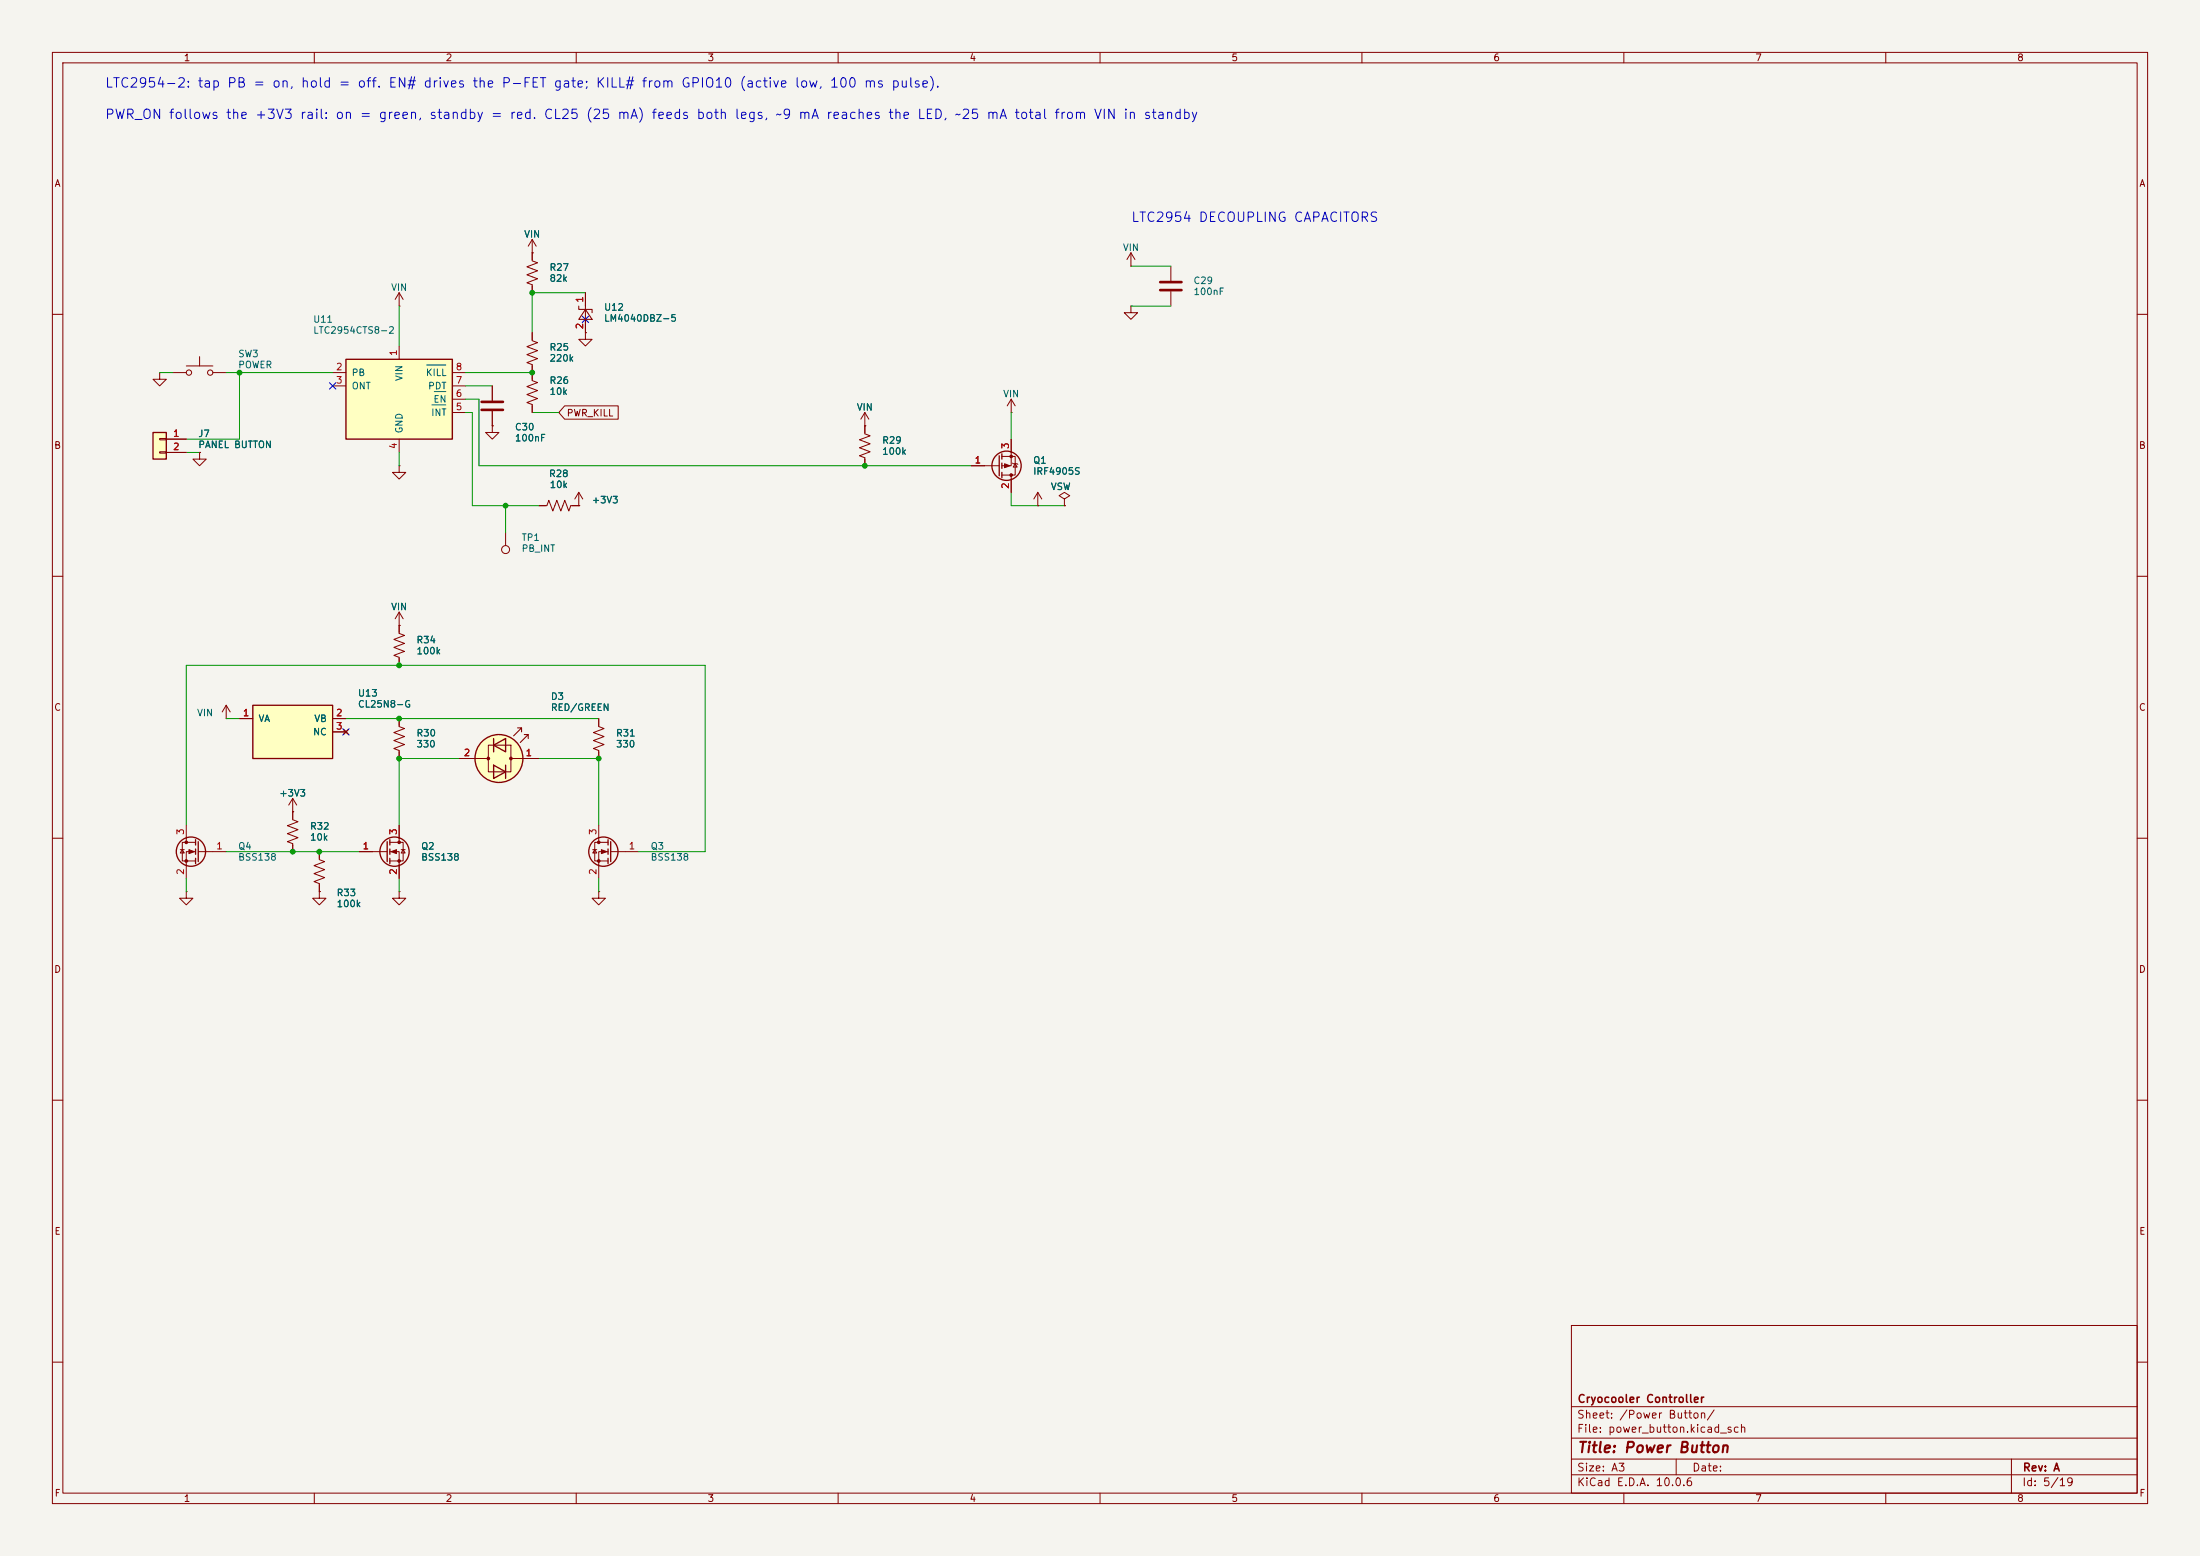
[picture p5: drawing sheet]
<svg xmlns="http://www.w3.org/2000/svg" width="420mm" height="297mm" viewBox="0 0 420 297" stroke-linecap="round" stroke-linejoin="round" font-family="sans-serif">
<path d="M0 0h420v297h-420z" fill="#f5f4ef" stroke="#f5f4ef" stroke-width=".19"/>
<g fill="none" stroke="#840000" stroke-width=".19">
<path d="M10 10h400v277h-400zM12 12h396v273h-396zM60 10v2M110 10v2M160 10v2M210 10v2M260 10v2M310 10v2M360 10v2M76.2 58.4h.1M76.2 55.9l-.8 1.3M76.2 55.9l.8 1.3"/>
<path d="M76.2 55.9v2.5M101.6 48.3h.1M101.6 45.7v4.1l1 .4-2 .7 2 .8-2 .8 2 .7-2 .8 1 .4v1.5M101.6 45.7l-.8 1.3M101.6 45.7l.8 1.3M111.8 55.9v7.6M10 60h2M94 73.7v2.8M94 78.5v2.8M101.6 63.5v1.5l1 .4-2 .8 2 .7-2 .8 2 .8-2 .7 1 .4v3l1 .4-2 .8 2 .7-2 .8 2 .8-2 .7 1 .4v1.5M111.8 63.5v1.3h1.2l-1.2 1.2-1.3-1.2h1.3M111.8 63.5h.1"/>
<path d="M165.1 78.7l-.8 1.3M165.1 78.7l.8 1.3M165.1 78.7v2.6M193 78.7h.1M193 76.2l-.7 1.3M193 76.2l.8 1.3M193 76.2v2.5M408 60h2M76.2 88.9v1.3h1.3l-1.3 1.2-1.3-1.2h1.3M76.2 88.9h.1M94 81.3v1.3h1.2l-1.2 1.2-1.3-1.2h1.3M94 81.3h.1"/>
<path d="M102.9 96.5h1.5l.4-1 .7 2 .8-2 .8 2 .7-2 .8 2 .4-1h1.5M110.5 96.5h.1M110.5 94l-.8 1.3M110.5 94l.8 1.3M110.5 94v2.5M165.1 81.3h.1M185.4 88.9h5.4M191.3 87.1h2.5v3.6h-2.5M193 83.8v5.1h-1.7M193 90.7v3.3M193.3 88.4l1 .2M193.8 88.5l.4 .7h-.8z"/>
<path d="M10 110h2M408 110h2M10 160h2M408 160h2M61 162.6v1.5l1 .4-2.1 .7 2.1 .8-2.1 .8 2.1 .7-2.1 .8 1.1 .4v1.5M10 210h2M408 210h2M300 253h108v32h-108zM10 260h2M300 278.5h108M300 274.5h108M300 268.5h108"/>
<path d="M320 278.5v3M384 278.5v6.5M408 260h2M60 285v2M110 285v2M160 285v2M210 285v2M260 285v2M300 281.5h108M310 285v2M360 285v2"/>
</g>
<path d="M110.5 58.4v.7h2.5v.6M111.8 59.1l1.2 1.9h-2.5z" fill="none" stroke="#840000" stroke-width=".2"/>
<path d="M91.9 76.7h4.1M91.9 78.2h4.1" fill="none" stroke="#840000" stroke-width=".51"/>
<g fill="none" stroke="#840000" stroke-width=".25">
<path d="M190.8 87v3.8M191.3 86.6v1M191.3 88.4v1M191.3 90.2v1"/>
<circle cx="192.2" cy="88.9" r="2.79"/>
</g>
<g fill="#840000" stroke="#840000" stroke-width=".19">
<path d="M191.8 88.5l1 .4-1 .4z"/>
<circle cx="193" cy="90.7" r=".25"/>
<circle cx="193" cy="87.1" r=".25"/>
</g>
<path d="M29.2 82.6h2.5v5h-2.5z" fill="#ffffc2"/>
<path d="M29.2 82.6h2.5v5h-2.5z" fill="none" stroke="#840000" stroke-width=".25"/>
<path d="M30.5 71.1v1.3h1.2l-1.2 1.3-1.3-1.3h1.3M30.5 71.1h.1M30.5 83.7h1.2v.2h-1.2zM30.5 86.2h1.2v.3h-1.2zM31.7 83.8h3.9M31.7 86.4h3.9" fill="none" stroke="#840000" stroke-width=".19"/>
<path d="M66 68.6h20.4v15.2h-20.4z" fill="#ffffc2"/>
<g fill="none" stroke="#840000" stroke-width=".25">
<path d="M66 68.6h20.4v15.2h-20.4zM94.2 146.1l2.3 1.2-2.3 1.3zM94.2 142.2l2.3-1.2v2.5zM94.2 141v2.5M96.5 146.1v2.5M37.3 160.3v1M37.3 162.1v1M37.3 163.8v1M37.8 160.7v3.8M116.1 160.3v1M116.1 162.1v1M116.1 163.8v1"/>
<path d="M116.6 160.7v3.8"/>
<circle cx="95.2" cy="144.8" r="4.6"/>
<circle cx="36.4" cy="162.6" r="2.79"/>
<circle cx="115.2" cy="162.6" r="2.79"/>
</g>
<g fill="none" stroke="#840000" stroke-width=".19">
<path d="M215.9 58.4v1.3h1.3l-1.3 1.3-1.3-1.3h1.3M215.9 58.4h.1M215.9 50.8h.1M215.9 48.3l-.8 1.2M215.9 48.3l.8 1.2M215.9 48.3v2.5M223.5 50.8v2.8M223.5 55.6v2.8M33 71.1h2.6M35.6 69.9h5M38.1 68.1v1.8M40.6 71.1h2.6"/>
<path d="M63.5 71.1h2.5M63.5 73.7h2.5M76.2 66v2.6M86.4 71.1h2.5M86.4 73.7h2.5M86.4 78.7h2.5M86.4 76.2h2.5M38.1 86.4v1.2h1.3l-1.3 1.3-1.3-1.3h1.3M38.1 86.4h.1M76.2 83.8v2.6M198.1 96.5h.1M198.1 94l-.7 1.3"/>
<path d="M198.1 94l.8 1.3M198.1 94v2.5M203.2 95.3l1-.7-1-.6-1 .6 1 .7v1.2M203.2 96.5h.1M76.2 119.4h.1M76.2 116.8v4.1l1 .4-2 .7 2 .8-2 .8 2 .7-2 .8 1 .4v1.5M76.2 116.8l-.8 1.3M76.2 116.8l.8 1.3M96.5 101.6v2.5M43.2 137.2h.1M43.2 134.6l-.8 1.3M43.2 134.6l.7 1.3"/>
<path d="M43.2 134.6v2.6M76.2 137.2v1.5l1 .4-2 .7 2 .8-2 .8 2 .7-2 .8 1 .4v1.5M35.6 157.5v3.3M55.9 154.9h.1M55.9 152.4v4.1l1 .3-2 .8 2 .8-2 .7 2 .8-2 .8 1 .3v1.6M55.9 152.4l-.8 1.3M55.9 152.4l.7 1.3M87.6 144.8h5.6M93.2 142.2h4.3v5.1h-4.3zM99.1 144.8h3.8M114.3 157.5v3.3M34.4 162.2h.8"/>
<path d="M34.8 162.2l.4 .6h-.8zM35.6 170.2v1.3h1.2l-1.2 1.2-1.3-1.2h1.3M35.6 170.2h.1M37.3 160.8h-2.5v3.5h2.5M37.3 162.6h-1.7v5M37.8 162.6h5.4M61 170.2v1.3h1.2l-1.2 1.2-1.3-1.2h1.3M61 170.2h.1M113.2 162.2h.7M113.5 162.2l.4 .6h-.7zM114.3 170.2v1.3h1.3l-1.3 1.2-1.3-1.2h1.3M114.3 170.2h.1"/>
<path d="M116.1 160.8h-2.6v3.5h2.6M116.1 162.6h-1.8v5M116.6 162.6h5.3"/>
<circle cx="36.1" cy="71.1" r=".51"/>
<circle cx="40.1" cy="71.1" r=".51"/>
<circle cx="96.5" cy="104.9" r=".76"/>
</g>
<path d="M81.4 69.7h3.7M82.5 77.3h2.6M82.9 74.8h2.2" fill="none" stroke="#006464" stroke-width=".19"/>
<path d="M221.5 53.8h4.1M221.5 55.4h4.1" fill="none" stroke="#840000" stroke-width=".51"/>
<g fill="#840000" stroke="#840000" stroke-width=".19">
<path d="M36.1 162.2l1 .4-1 .3z"/>
<path d="M114.8 162.2l1 .4-1 .3z"/>
<path d="M97.5 144.8h1.8z"/>
<circle cx="35.6" cy="160.8" r=".25"/>
<circle cx="35.6" cy="164.3" r=".25"/>
<circle cx="114.3" cy="160.8" r=".25"/>
<circle cx="114.3" cy="164.3" r=".25"/>
<circle cx="93.2" cy="144.8" r=".25"/>
<circle cx="97.5" cy="144.8" r=".25"/>
</g>
<circle cx="95.2" cy="144.8" r="4.6" fill="#ffffc2" stroke="#ffffc2" stroke-width=".19"/>
<path d="M98.8 138.9h.8l-1.6 1.6M99.6 138.9v.8M100.1 140.2h.7l-1.5 1.5M100.8 140.2v.8" fill="none" stroke="#840000" stroke-width=".2"/>
<path d="M48.3 134.6h15.2v10.2h-15.2z" fill="#ffffc2"/>
<g fill="none" stroke="#840000" stroke-width=".25">
<path d="M48.3 134.6h15.2v10.2h-15.2zM73.9 160.7v3.8M74.4 160.3v1M74.4 162.1v1M74.4 163.8v1"/>
<circle cx="75.3" cy="162.6" r="2.79"/>
</g>
<g fill="none" stroke="#840000" stroke-width=".19">
<path d="M101.6 48.3h.1M101.6 48.3v1.2M101.6 54.6v1.3M111.8 55.9v2.5M94 73.7v2.8M94 78.5v2.8M101.6 63.5v1.3M101.6 69.9v2.5M101.6 77.5v1.2M107.8 77.5h10.2v2.5h-10.2l-1.1-1.3zM111.8 63.5h.1M111.8 61v2.5"/>
<path d="M31.7 83.8h3.9M31.7 86.4h3.9M38.1 86.4h.1M94 81.3h.1M102.9 96.5h1.2M109.2 96.5h1.3M110.5 96.5h.1M165.1 81.3v1.5l1 .4-2 .7 2 .8-2 .8 2 .7-2 .8 1 .4v1.5M165.1 81.3h.1M185.4 88.9h2.6M193 83.8v2.6M193 91.4v2.6"/>
<path d="M198.1 96.5h.1M203.2 96.5h.1M76.2 119.4h.1M76.2 119.4v1.3M45.7 137.2h2.6M63.5 137.2h2.5M63.5 139.7h2.5M65.7 139.3l.7 .8M66.4 139.3l-.7 .8M76.2 125.7v1.3M76.2 137.2v1.2M114.3 137.2v1.5l1 .4-2 .7 2 .8-2 .8 2 .7-2 .8 1 .4v1.5"/>
<path d="M55.9 154.9h.1M55.9 154.9v1.3M76.2 143.5v1.3M76.2 157.5v3.3M87.6 144.8h3.1M99.1 144.8h3.8M55.9 161.3v1.3M61 170.2h.1M61 162.6v1.2M61 168.9v1.3M68.6 162.6h5.3M74.4 160.8h2.6v3.5h-2.6"/>
<path d="M74.4 162.6h1.8v5M76.2 170.2v1.3h1.3l-1.3 1.2-1.3-1.2h1.3M76.2 170.2h.1M76.6 162.2h.7M77 162.2l.3 .6h-.7z"/>
</g>
<g fill="#840000" stroke="#840000" stroke-width=".19">
<path d="M74.7 162.6l1-.4v.7z"/>
<circle cx="76.2" cy="160.8" r=".25"/>
<circle cx="76.2" cy="164.3" r=".25"/>
</g>
<g fill="none" stroke="#009600" stroke-width=".19">
<path d="M76.2 58.4v7.6M111.8 55.9h-10.2v7.6M215.9 50.8h7.6M215.9 58.4h7.6M30.5 71.1h2.5M43.2 71.1h20.3M45.7 71.1v12.7h-10.1M88.9 78.7h1.3v17.8h12.7M88.9 76.2h2.5v12.7h94M88.9 71.1h12.7M88.9 73.7h5.1M101.6 78.7h5.1"/>
<path d="M193 78.7v5.1M35.6 86.4h2.5M76.2 86.4v2.5M96.5 96.5v5.1M193 94v2.5h10.2M43.2 137.2h2.5M66 137.2h48.3M35.6 157.5v-30.5h99v35.6h-12.7M87.6 144.8h-11.4v12.7M102.9 144.8h11.4v12.7M35.6 167.6v2.6M43.2 162.6h25.4"/>
<path d="M76.2 167.6v2.6M114.3 167.6v2.6"/>
</g>
<path d="M62.9 73.1l1.2 1.2M64.1 73.1l-1.2 1.2M111.2 60.4l1.2 1.2M112.4 60.4l-1.2 1.2M65.4 139.1l1.2 1.2M66.6 139.1l-1.2 1.2" fill="none" stroke="#000084" stroke-width=".19"/>
<g fill="#009600" stroke="#009600" stroke-width=".19">
<circle cx="101.6" cy="55.9" r=".46"/>
<circle cx="45.7" cy="71.1" r=".46"/>
<circle cx="76.2" cy="137.2" r=".46"/>
<circle cx="76.2" cy="144.8" r=".46"/>
<circle cx="55.9" cy="162.6" r=".46"/>
<circle cx="61" cy="162.6" r=".46"/>
<circle cx="114.3" cy="144.8" r=".46"/>
<circle cx="96.5" cy="96.5" r=".46"/>
<circle cx="76.2" cy="127" r=".46"/>
<circle cx="101.6" cy="71.1" r=".46"/>
<circle cx="165.1" cy="88.9" r=".46"/>
</g>
<text font-size="2" fill="#840000" x="301" y="277.8">Title: Power Button</text>
<g font-size="1.8" fill="#0000c2">
<text x="19.9" y="17.2">LTC2954-2: tap PB = on, hold = off. EN# drives the P-FET gate; KILL# from GPIO10 (active low, 100 ms pulse).</text>
<text x="19.9" y="23.2">PWR_ON follows the +3V3 rail: on = green, standby = red. CL25 (25 mA) feeds both legs, ~9 mA reaches the LED, ~25 mA total from VIN in standby</text>
<text x="215.8" y="42.8">LTC2954 DECOUPLING CAPACITORS</text>
</g>
<g font-size="1.5" fill="#840000">
<text x="301" y="268.1">Cryocooler Controller</text>
<text x="300.9" y="273.8">File: power_button.kicad_sch</text>
<text x="300.9" y="271.1">Sheet: /Power Button/</text>
<text x="300.9" y="281.2">Size: A3</text>
<text x="322.9" y="281.2">Date:</text>
<text x="386" y="281.2">Rev: A</text>
<text x="300.9" y="284">KiCad E.D.A. 10.0.6</text>
<text x="385.9" y="284">Id: 5/19</text>
</g>
<g font-size="1.3" fill="#840000">
<text x="35" y="12">1</text>
<text x="85" y="12">2</text>
<text x="135" y="12">3</text>
<text x="185" y="12">4</text>
<text x="235" y="12">5</text>
<text x="285" y="12">6</text>
<text x="335" y="12">7</text>
<text x="385" y="12">8</text>
<text x="10.3" y="36">A</text>
<text x="408.3" y="36">A</text>
<text x="108.1" y="79.8">PWR_KILL</text>
<text x="10.2" y="86">B</text>
<text x="408.2" y="86">B</text>
<text x="10.2" y="136">C</text>
<text x="408.2" y="136">C</text>
<text x="10.2" y="186">D</text>
<text x="408.2" y="186">D</text>
<text x="10.3" y="236">E</text>
<text x="408.3" y="236">E</text>
<text x="10.3" y="286">F</text>
<text x="35" y="287">1</text>
<text x="85" y="287">2</text>
<text x="135" y="287">3</text>
<text x="185" y="287">4</text>
<text x="235" y="287">5</text>
<text x="285" y="287">6</text>
<text x="335" y="287">7</text>
<text x="385" y="287">8</text>
<text x="408.3" y="286">F</text>
</g>
<g font-size="1.3" fill="#006464">
<text x="100" y="45.7">VIN</text>
<text x="104.8" y="52">R27</text>
<text x="214.3" y="48.2">VIN</text>
<text x="74.6" y="55.8">VIN</text>
<text x="104.8" y="54.1">82k</text>
<text x="115.2" y="59.6">U12</text>
<text x="227.7" y="54.5">C29</text>
<text x="227.7" y="56.6">100nF</text>
<text x="59.7" y="61.9">U11</text>
<text x="59.7" y="64">LTC2954CTS8-2</text>
<text x="115.2" y="61.7">LM4040DBZ-5</text>
<text x="45.4" y="68.5">SW3</text>
<text x="45.4" y="70.6">POWER</text>
<text x="104.8" y="67.2">R25</text>
<text x="104.8" y="69.3">220k</text>
<text x="67" y="72.1">PB</text>
<text x="67" y="74.6">ONT</text>
<text x="77.2" y="72.8" transform="rotate(-90 77.2 72.8)">VIN</text>
<text x="81.2" y="72.1">KILL</text>
<text x="81.6" y="74.6">PDT</text>
<text x="82.6" y="77.2">EN</text>
<text x="104.8" y="73.6">R26</text>
<text x="104.8" y="75.7">10k</text>
<text x="191.4" y="76.1">VIN</text>
<text x="37.7" y="83.7">J7</text>
<text x="77.2" y="82.8" transform="rotate(-90 77.2 82.8)">GND</text>
<text x="82.2" y="79.7">INT</text>
<text x="98.2" y="82.5">C30</text>
<text x="163.5" y="78.7">VIN</text>
<text x="37.7" y="85.8">PANEL BUTTON</text>
<text x="98.2" y="84.6">100nF</text>
<text x="168.3" y="85">R29</text>
<text x="168.3" y="87.1">100k</text>
<text x="197.1" y="88.8">Q1</text>
<text x="104.7" y="91.4">R28</text>
<text x="104.8" y="93.5">10k</text>
<text x="197.1" y="90.9">IRF4905S</text>
<text x="200.5" y="93.8">VSW</text>
<text x="112.9" y="96.4">+3V3</text>
<text x="99.5" y="103.5">TP1</text>
<text x="99.5" y="105.6">PB_INT</text>
<text x="74.6" y="116.8">VIN</text>
<text x="79.4" y="123.1">R34</text>
<text x="79.4" y="125.2">100k</text>
<text x="37.5" y="137">VIN</text>
<text x="68.2" y="133.3">U13</text>
<text x="68.2" y="135.4">CL25N8-G</text>
<text x="105.1" y="133.9">D3</text>
<text x="105.1" y="136">RED/GREEN</text>
<text x="49.2" y="138.1">VA</text>
<text x="59.7" y="140.7">NC</text>
<text x="59.9" y="138.1">VB</text>
<text x="79.4" y="140.9">R30</text>
<text x="79.4" y="143">330</text>
<text x="117.5" y="140.9">R31</text>
<text x="117.5" y="143">330</text>
<text x="53.2" y="152.3">+3V3</text>
<text x="59.1" y="158.7">R32</text>
<text x="59.1" y="160.8">10k</text>
<text x="45.4" y="162.5">Q4</text>
<text x="45.4" y="164.6">BSS138</text>
<text x="80.3" y="162.5">Q2</text>
<text x="80.3" y="164.6">BSS138</text>
<text x="124.1" y="162.5">Q3</text>
<text x="124.1" y="164.6">BSS138</text>
<text x="64.2" y="171.4">R33</text>
<text x="64.2" y="173.5">100k</text>
</g>
<g font-size="1.3" fill="#a90000">
<text x="111.6" y="57.9" transform="rotate(-90 111.6 57.9)">1</text>
<text x="111.6" y="63" transform="rotate(-90 111.6 63)">2</text>
<text x="64" y="71">2</text>
<text x="76.1" y="68" transform="rotate(-90 76.1 68)">1</text>
<text x="86.9" y="71">8</text>
<text x="64" y="73.5">3</text>
<text x="86.9" y="76.1">6</text>
<text x="86.9" y="73.5">7</text>
<text x="32.9" y="83.7">1</text>
<text x="86.9" y="78.6">5</text>
<text x="32.9" y="86.2">2</text>
<text x="76.1" y="85.8" transform="rotate(-90 76.1 85.8)">4</text>
<text x="186" y="88.8">1</text>
<text x="192.9" y="85.8" transform="rotate(-90 192.9 85.8)">3</text>
<text x="192.9" y="93.4" transform="rotate(-90 192.9 93.4)">2</text>
<text x="46.3" y="137">1</text>
<text x="64" y="137">2</text>
<text x="64" y="139.6">3</text>
<text x="88.4" y="144.6">2</text>
<text x="100.2" y="144.6">1</text>
<text x="35.4" y="159.5" transform="rotate(-90 35.4 159.5)">3</text>
<text x="76.1" y="159.5" transform="rotate(-90 76.1 159.5)">3</text>
<text x="114.2" y="159.5" transform="rotate(-90 114.2 159.5)">3</text>
<text x="35.4" y="167.1" transform="rotate(-90 35.4 167.1)">2</text>
<text x="41.2" y="162.4">1</text>
<text x="69.1" y="162.4">1</text>
<text x="76.1" y="167.1" transform="rotate(-90 76.1 167.1)">2</text>
<text x="114.2" y="167.1" transform="rotate(-90 114.2 167.1)">2</text>
<text x="119.9" y="162.4">1</text>
</g>
</svg>
